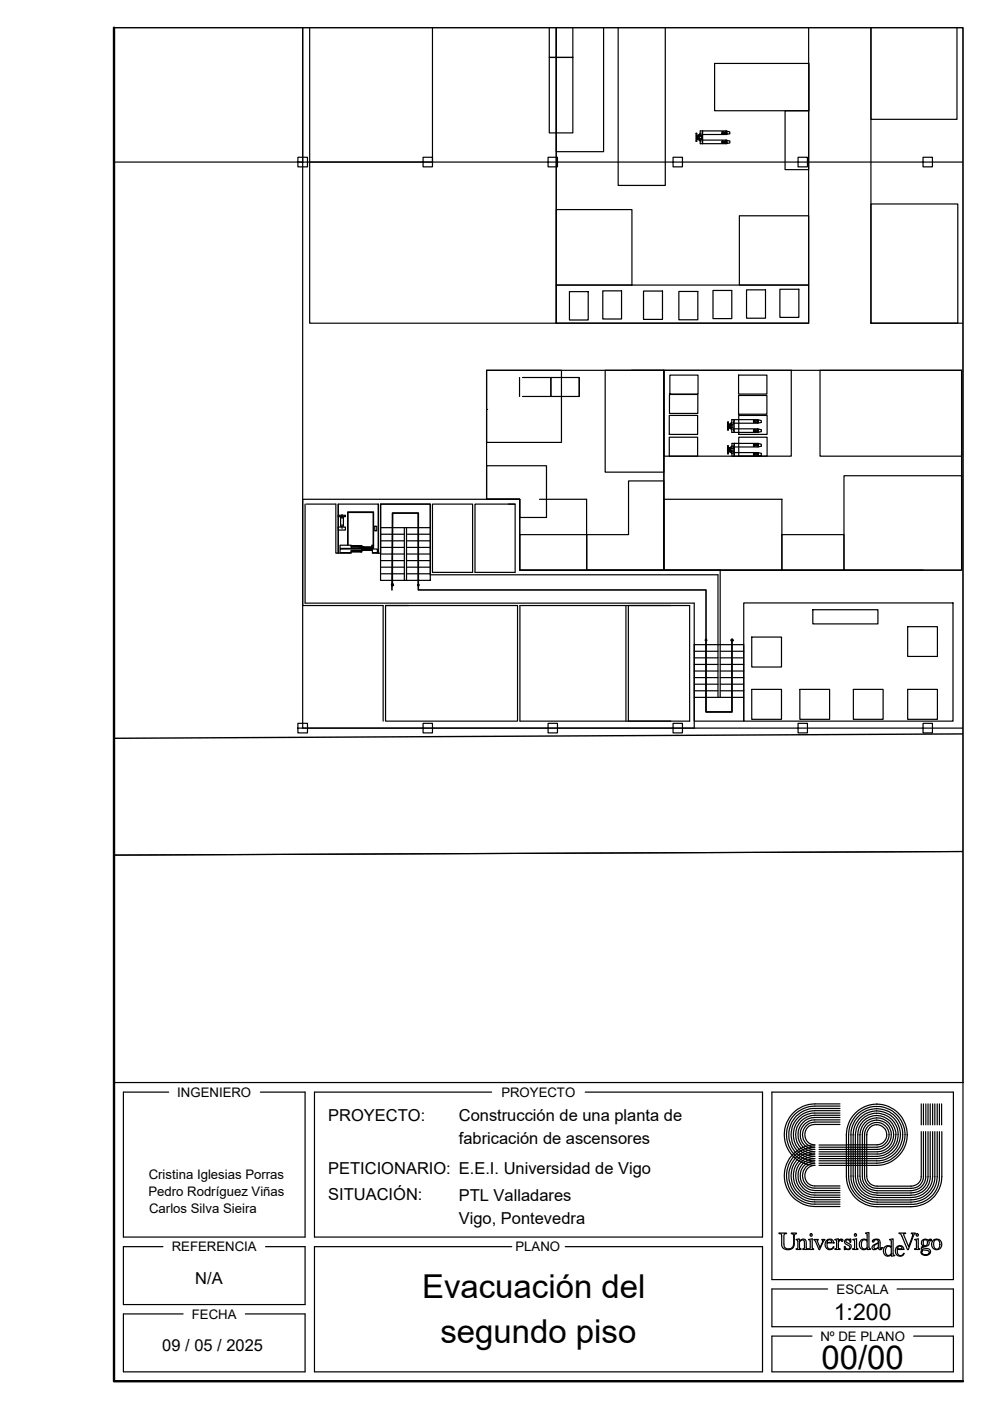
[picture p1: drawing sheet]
<svg xmlns="http://www.w3.org/2000/svg" width="210mm" height="297mm" viewBox="0 0 210 297" stroke-linecap="round" stroke-linejoin="round" font-family="sans-serif">
<!-- layer: CONSTRUCCION -->
<path d="M204.1 180.5l-179.9 .8" fill="none" stroke="#000" stroke-width=".25"/>
<!-- layer: PARCELA -->
<path d="M204.1 180.5l-179.9 .8" fill="none" stroke="#000" stroke-width=".25"/>
<!-- layer: limites -->
<path d="M204.1 155.6l-179.9 .9" fill="none" stroke="#000" stroke-width=".3"/>
<!-- layer: Estructura -->
<g fill="none" stroke="#000" stroke-width=".25">
<path d="M64.2 5.9v28.5h-1M63.2 33.3h2v2.1h-2zM89.7 33.3h2v2.1h-2zM116.2 33.3h2v2.1h-2zM142.7 33.3h2v2.1h-2zM169.2 33.3h2v2.1h-2zM195.7 33.3h2v2.1h-2zM204.1 34.4h-139.9v120h139.9M63.2 153.4h2v2h-2zM63.2 154.4h1M89.7 153.4h2v2h-2zM116.2 153.4h2v2h-2z"/>
<path d="M142.7 153.4h2v2h-2zM169.2 153.4h2v2h-2zM195.7 153.4h2v2h-2z"/>
</g>
<!-- layer: Zonas_Fabrica -->
<path d="M64.2 5.9v28.5h-40M65.7 5.9v62.6h52.2v-62.6v62.6h53.5v-62.6M91.7 5.9v28.5h-26M184.7 5.9v62.6h19.4M103.2 78.5h37.6v42.4h-30.6v-15h-7zM133.8 78.5h70.1v42.4h-63.1v-42.4M157.7 127.8h44.4v25.1h-44.4z" fill="none" stroke="#000" stroke-width=".25"/>
<!-- layer: AR_Maquinas -->
<g fill="none" stroke="#000" stroke-width=".25">
<path d="M117.9 5.9v26.3h10.1v-26.3M131.1 5.9v33.4h10v-33.4M151.5 13.4h20v10.1h-20zM184.7 5.9v19.4h18.2v-19.4M166.5 23.5h4.9v12.5h-4.9zM117.9 44.4h16.1v16h-16.1zM156.8 45.7h14.6v14.7h-14.6zM184.7 43.3h18.4v25.2h-18.4zM103.2 78.5h15.8v15.3h-15.8zM117.9 60.4h53.5v8.1h-53.5zM128.3 78.5h12.5v21.6h-12.5zM140.8 78.5h27v18.2h-27z"/>
<path d="M173.9 78.5h30v18.2h-30zM103.2 86.8h.1M103.2 98.7h12.7v11h-5.7v-3.8h-7zM110.2 113.4h14.2v7.5h-14.2zM133.3 102h7.5v18.9h-16.4v-7.5h8.9zM140.8 105.9h25v15h-25zM165.8 113.4h13.1v7.5h-13.1zM178.9 100.9h25v20h-25z"/>
</g>
<g fill="none" stroke="#000" stroke-width=".25">
<path d="M64.7 106.9v21h82.5v26.5h-83M64.9 106.9h6.3v10.4h.5v-10.4M80.2 106.9v10.4h.5v-10.4M80.7 117.3v-10.4h10.5v15h61v14.8M91.7 106.9h8.5v14.5h-8.5zM103.2 105.9h7h-46v22.5h17v24.5M107.8 106.9h1.4v14.5h-8.5v-14.5h8.5M110.2 105.9v15h42.5v15.8M114.4 105.9h10v15h71.3M81.7 128.4h28v24.5h-28zM81.7 128.4h5M110.2 128.4h36v24.5h-36z"/>
<path d="M132.7 128.4v24.5M133.2 128.4v24.5"/>
</g>
<!-- layer: Escaleras -->
<g fill="#000" stroke="#000" stroke-width=".21">
<path d="M74.5 115.7l2.2 .3v-.3zM74.5 115.7l2.2 .3h-2.2z"/>
<path d="M74.5 116.7l2.2 .3v-.3zM74.5 116.7l2.2 .3h-2.2z"/>
<path d="M76.7 116l2.3 .3v-.3zM76.7 116l2.3 .3h-2.3z"/>
<path d="M76.7 116.4l2.3 .3v-.3zM76.7 116.4l2.3 .3h-2.3z"/>
<path d="M83 124.1l.1 .1 .1-.2zM83.2 124l.1 .2h-.2zM83.2 124l.1 .2 .1-.1z"/>
<path d="M83.1 123.8l.1 .2 .1-.2zM83 123.9l.1-.1 .1 .2zM83 123.9v.2l.2-.1z"/>
<path d="M83.2 124l.2 .1v-.2zM83.3 123.8l.1 .1-.2 .1z"/>
<path d="M155 135.7v.1l.2-.1zM155 135.8l.2-.1-.1 .2z"/>
<path d="M155.2 135.7l-.1 .2h.2zM155.2 135.7l.2 .1-.1 .1zM155.2 135.7l.2 .1v-.1z"/>
<path d="M155.3 135.5l-.1 .2h.2zM155.2 135.5h.1l-.1 .2zM155.2 135.5l-.2 .2h.2z"/>
</g>
<g fill="none" stroke="#000" stroke-width=".25">
<path d="M71.7 109.2h1.5v.3h-1.5zM71.7 111.7h1.5v.7h-1.5zM72.2 109.6h.6v2h-.6zM72.5 109.1v.8M72.5 111.2v.8M73.7 115.6v-7.1h5.5v7.1M73.8 115.6v-6.9h5.3v6.9M74.5 117.3h-2.8v-10.4h8.5v10.4h-1.2M74.5 115.7h2.2v.3h-2.2zM74.5 116.7h2.2v.3h-2.2zM74.5 115.7l-2.4-.1v.7h4.6M76.7 116.4h2.3v.3h-2.3z"/>
<path d="M76.7 116h2.3v.3h-2.3zM76.7 116.4h-4.6v.8h2.4v-.2M78.8 115.6h.4v.7h-.2zM79 116.4h1v.8h-1zM79.5 111.6h.4v1h-.4zM80.7 106.9h10.5v16.1h-10.5zM80.7 111.9h10.5M80.7 118.9h5M80.7 117.5h5M80.7 116.1h5M80.7 114.7h5M80.7 113.3h5"/>
<path d="M85.7 111.9v11.1M86.2 111.9v11.1M86.2 118.9h5M86.2 117.5h5M86.2 116.1h5M86.2 114.7h5M86.2 113.3h5M80.7 121.7h5M80.7 120.3h5M83.2 124v-15.2h5.5v15.2M86.2 121.7h5M86.2 120.3h5"/>
<path d="M88.5 124h.4l-.2 .3zM147.2 136.7h10.5v16.2h-10.5zM147.2 138.1h5M147.2 139.5h5M149.7 135.7v15.2h5.5v-15.2M149.7 135.4l.2 .3h-.4zM152.2 136.7v11.2M152.7 136.7v11.2M152.7 138.1h5M152.7 139.5h5M147.2 147.9h10.5M147.2 140.9h5"/>
<path d="M147.2 142.3h5M147.2 143.7h5M147.2 145.1h5M147.2 146.5h5M152.7 140.9h5M152.7 142.3h5M152.7 143.7h5M152.7 145.1h5M152.7 146.5h5"/>
</g>
<!-- layer: Muebles_Fabrica -->
<g fill="none" stroke="#000" stroke-width=".25">
<path d="M116.5 5.9v6.3h5v-6.3M116.5 12.2h5v16h-5zM120.7 61.8h4v6h-4zM127.8 61.7h4v5.9h-4zM136.4 61.7h4.1v6h-4.1zM142 79.5h6v4.1h-6zM143.9 61.8h4.1v6h-4.1zM151.2 61.6h4v5.9h-4zM156.6 79.5h6v4.1h-6zM158.3 61.5h4v6h-4zM165.4 61.3h4v6h-4zM110.2 80v4.1"/>
<path d="M110.8 80h6v4.1h-6M116.8 80h6v4.1h-6zM122.8 80v4.1M141.9 88.1h6v4h-6zM141.9 92.7h6v4h-6zM141.9 83.6h6.1v4.1h-6.1zM156.6 83.8h6v4h-6zM156.6 88.1h6v4h-6zM156.6 92.7h6v4h-6zM159.4 135.1h6.3v6.3h-6.3zM172.3 129.3h13.8v3h-13.8zM192.4 132.9h6.4v6.3h-6.4z"/>
<path d="M159.4 146.2h6.3v6.3h-6.3zM169.6 146.2h6.3v6.3h-6.3zM180.9 146.2h6.3v6.3h-6.3zM192.4 146.2h6.4v6.3h-6.4z"/>
</g>
<!-- layer: Edges -->
<g fill="none" stroke="#000" stroke-width=".25">
<path d="M147.7 29h.2M147.7 29.3h.2M147.7 29.2h.1M147.7 29.1l.1 .1M147.7 28.7v.3M147.7 29.3v.3M147.7 29v.1M147.7 29h.4M147.7 28.7v-.4h-.1v1.7h.1v-.4M147.7 29.1v.2M147.7 29.3h.1M147.7 28.7h.5"/>
<path d="M147.7 28.9h.1M147.7 29.6h.5M147.8 29.3h.5M147.8 29.2h-.1M147.9 29h.1M147.9 29.2v.1M147.9 29h.2M148 29v.2h-.2M148.1 29h.1M148.1 29.3h.1M148.1 29v.2M148.1 29.2l-.2 .1"/>
<path d="M148.1 29.3h.2M148.2 29.4v.2M148.2 28.6v.3M148.2 29.6l.3 .3M148.2 28.6h.1M148.2 29.6h.1M148.3 28.9h-.3l-.2 .1M148.3 29.3h.1M148.3 28.9l-.2 .1M148.3 29.3v.3M148.3 28.6v.3M148.3 29.3l.2 .1"/>
<path d="M148.3 28.7l.1 .2M148.3 29.6l.2 .2M148.4 28.9h-.1M148.4 29.4l-.1 .2M148.5 29.4v1.1h5.5M148.5 28.9h.2M148.5 28.4l-.2 .2M148.5 28.3l-.3 .3M148.5 28.9h-.1M148.7 28.9l.3-1.1v2.7l-.3-1.1h-.2M148.7 28.9v.5M149 29.7h5"/>
<path d="M149 28.5h5M153.1 28.3h.2M153.1 30.3h.2M153.1 30h1M153.1 28.3h.7M153.2 28h.1M153.2 28.3h.1M153.2 29.9v.1M153.2 30.3h.1M153.3 30l-.2-.1v.4M153.3 28h-.2v.3M153.3 28h.5"/>
<path d="M153.3 30.3h.5M153.3 28h.1M153.6 28v.3M153.6 30v.3M153.8 28.3h.2zM153.8 30.3h.2M153.8 28h.1M154 29.7l.7 .2v.4l-.7 .2 .1-.6-.3 .1M154 27.8l.7 .2v.3l-.7 .2 .1-.5h-.3M154 30.3h.1M154 28.3h.1M154 29.9h.1"/>
<path d="M154 28h.1M154 27.8v.2M154 29.7v.3M154 27.8h-5.5v1.1M154.4 95.2h.2M154.4 95.5h.2M154.4 95.4h.1M154.4 95.3l.1 .1M154.4 94.9v.3M154.4 95.5v.3M154.4 95.3h.1M154.4 90.2h.2"/>
<path d="M154.4 90.5h.2M154.4 90.3l.1 .2M154.4 89.9v.3M154.4 90.5v.3M154.4 90.2v.1M154.4 94.9h.7v.3M154.4 95.3h.4M154.4 89.9v-.4h-.1v1.7h.1v-.4M154.4 90.3v.2M154.4 94.9v-.4h-.1v1.7h.1v-.4M154.4 95.2v.3M154.4 95.6h.2"/>
<path d="M154.4 95.8h.5M154.4 90.5h.1M154.4 89.9h.5M154.4 90.2h.1M154.4 90.8h.5M154.5 90.5h.4M154.5 90.4v.1M154.5 95.5l.1 .1M154.5 95.4h.3M154.5 90.5h.3M154.6 95.2h.1M154.6 95.6h.1"/>
<path d="M154.6 95.2h.3M154.6 95.2h-.1M154.6 90.2h.1M154.6 90.5h.1M154.6 90.5h.2M154.6 95.2v.1M154.6 95.4v.1M154.6 95.5h.2M154.6 95.2h.2M154.7 90.2v.3M154.7 95.2v.3M154.8 95.2h.1"/>
<path d="M154.8 95.5h.1M154.8 95.2v.2M154.8 90.2h.1M154.8 90.5h.1M154.8 90.2v.3M154.8 95.4v.1M154.8 90.2h-.4M154.9 90.6v.2M154.9 89.8v.3M154.9 90.8l.3 .3M154.9 89.8h.1M154.9 90.8h.1"/>
<path d="M154.9 95.6v.3M154.9 95.9l.3 .3M154.9 95.9h.1M154.9 95.2h.2M154.9 90.2l-.2-.1-.2 .1M154.9 95.5l-.3 .1M154.9 95.5l.1 .1M154.9 95.2h-.1M154.9 90.5h.1M154.9 90.2h-.1M155 95.6v.3M155 95.6h.2"/>
<path d="M155 90.5v.3M155 89.8v.4M155 90.5l.2 .1M155 89.9l.1 .2M155 95.9l.2 .2M155 90.8l.2 .2M155.1 90.1l-.2 .1M155.1 90.6l-.1 .2M155.1 95.6l-.1 .2M155.2 90.6v1.1h5.5M155.2 90.1h.2M155.2 89.6l-.2 .2"/>
<path d="M155.2 89.5l-.3 .3M155.2 90.1h-.1M155.2 95.6v1.1h5.5M155.2 94.6l-.2 .3v.3M155.2 94.6l-.3 .3v.2M155.2 95.1h.2M155.2 95.1l-.1 .1M155.4 90.1l.3-1.1v2.7l-.3-1.1h-.2M155.4 90.1v.5M155.4 95.1l.3-1.1v2.7l-.3-1.1h-.2M155.4 95.1v.5M155.7 90.9h5"/>
<path d="M155.7 89.7h5M155.7 96h5M155.7 94.8h5M159.8 89.5h.2M159.8 94.5h.2M159.8 96.5h.2M159.8 94.5h.7M159.8 91.5h.1M159.8 94.2h.2M159.8 96.2h1M159.8 91.5h.2M159.8 91.2h1"/>
<path d="M159.8 89.5h.7M159.9 89.2h.1M159.9 89.5v.1M159.9 91.1v.1M159.9 91.5h.1M159.9 94.2h.1M159.9 94.5v.1M159.9 96.1v.1M159.9 96.5h.1M160 96.2l-.2-.1v.4M160 94.2h-.2v.3M160 94.2h.5"/>
<path d="M160 96.5h.5M160 91.2l-.2-.1v.4M160 89.2h-.2v.3M160 89.2h.5M160 91.5h.5M160 89.2h.1M160 91.5h.1M160.3 89.2v.3M160.3 91.2v.3M160.3 94.2v.3M160.3 96.2v.3M160.5 96.5h.2"/>
<path d="M160.5 89.5l.2 .1zM160.5 91.5h.2M160.5 91.2l.3-.1v.4M160.5 89.2h.1M160.5 91.5h.1M160.5 94.2h.3M160.7 94.6l-.2-.1 .2 .1M160.7 90.9l.7 .2v.4l-.7 .2 .1-.2M160.7 89l.7 .2v.4l-.7 .1 .1-.5h-.3M160.7 91.5h.1M160.7 89.6h.1M160.7 91.1h.1"/>
<path d="M160.7 89.2h.1M160.7 89v.2M160.7 90.9v.3M160.7 94.2h.1M160.7 96.1v.1M160.7 94.5h.1M160.7 96.5h.1M160.7 89h-5.5v1.1M160.7 89.5h.1M160.7 96l.7 .1v.4l-.7 .2 .1-.6-.3 .1M160.7 94l.7 .2v.4l-.7 .2 .1-.6h-.3M160.7 94v.2"/>
<path d="M160.7 96v.1M160.7 94h-5.5v1.1M160.8 91.5h-.3"/>
</g>
<!-- layer: Evacuacion 2o piso -->
<path d="M83.1 125.1l.1-16.3h5.5v16.3h61v25.8h5.5v-15.3" fill="none" stroke="#000" stroke-width=".34"/>
<!-- layer: Cajetin.Lineas -->
<path d="M24.2 229.5h180M35.8 231.5h-9.6v30.8h38.5v-30.8h-9.5M104.2 231.5h-37.5v30.8h95v-30.8h-37.6M163.7 231.5h38.4M34.5 264.3h-8.3v12.3h38.5v-12.3h-8.4M38.8 278.6h-12.6v12.3h38.5v-12.3h-12.7M108.5 264.3h-41.8v26.6h95v-26.6h-41.9M163.7 271.3h38.4M175.5 273.3h-11.8v8h38.4v-8h-11.9M172.2 283.3h-8.5v7.6h38.4v-7.6h-8.4" fill="none" stroke="#000" stroke-width=".25"/>
<!-- layer: Borde Formato -->
<path d="M24.2 5.9v286.9h180" fill="none" stroke="#000" stroke-width=".51"/>
<!-- layer: 0 -->
<g fill="none" stroke="#000" stroke-width=".25">
<path d="M172.8 234h5.3M172.8 234a6.5 6.5 0 0 0-6.5 6.6 6.5 6.5 0 0 0 6.5 6.5M178.1 234.5h-5.3a6.1 6.1 0 0 0-6 6.1 6.1 6.1 0 0 0 6 6 2.65 2.65 0 0 0-2.7 2.7 2.65 2.65 0 0 0 2.7 2.6h5.3M178.1 235h-5.3a5.5 5.5 0 0 0-5.5 5.6 5.5 5.5 0 0 0 5.5 5.5 3.2 3.2 0 0 0-3.1 3.2 3.2 3.2 0 0 0 3.1 3.1h5.3M178.1 235.5h-5.3a5.1 5.1 0 0 0-5.1 5.1 5.1 5.1 0 0 0 5.1 5 3.6 3.6 0 0 0-3.6 3.7 3.6 3.6 0 0 0 3.6 3.6h5.3M178.1 236h-5.3a4.6 4.6 0 0 0-4.6 4.6 4.6 4.6 0 0 0 4.6 4.6 4.1 4.1 0 0 0-4.1 4.1 4.1 4.1 0 0 0 4.1 4.1h5.3M178.1 236.5h-5.3a4.1 4.1 0 0 0-4.1 4.1 4.1 4.1 0 0 0 4.1 4.1 4.6 4.6 0 0 0-4.6 4.6 4.6 4.6 0 0 0 4.6 4.6h5.3M178.1 236.9h-5.3a3.6 3.6 0 0 0-3.6 3.7 3.6 3.6 0 0 0 3.6 3.6 5.1 5.1 0 0 0-5.1 5.1 5.1 5.1 0 0 0 5.1 5.1h5.3M178.1 237.4h-5.3a3.1 3.1 0 0 0-3.1 3.2 3.1 3.1 0 0 0 3.1 3.1 5.6 5.6 0 0 0-5.5 5.6 5.6 5.6 0 0 0 5.5 5.5h5.3M178.1 237.9h-5.3a2.67 2.67 0 0 0-2.7 2.7 2.67 2.67 0 0 0 2.7 2.6 6 6 0 0 0-6 6.1 6 6 0 0 0 6 6h5.3M178.1 238.4h-5.3a2.18 2.18 0 0 0-2.2 2.2 2.18 2.18 0 0 0 2.2 2.2M185.8 236.5a4.1 4.1 0 0 1 4.1 4 4.1 4.1 0 0 1-3.9 4.2h-12.3"/>
<path d="M185.8 236a4.6 4.6 0 0 1 4.6 4.6 4.6 4.6 0 0 1-4.5 4.6M185.8 235.5a5.1 5.1 0 0 1 5.1 5.1 5.1 5.1 0 0 1-5 5M185.8 235.1a5.5 5.5 0 0 1 5.6 5.5 5.5 5.5 0 0 1-5.5 5.5M185.8 234.6a6 6 0 0 1 6.1 6 6 6 0 0 1-6 6M185.8 238.4a2.14 2.14 0 0 1 2.2 2.1 2.14 2.14 0 0 1-2.1 2.2h-6.4M185.8 234.1a6.5 6.5 0 0 1 6.6 6.6M185.8 238a2.63 2.63 0 0 1 2.7 2.6 2.63 2.63 0 0 1-2.6 2.6h-12.2M185.8 237.5a3.1 3.1 0 0 1 3.2 3.1 3.1 3.1 0 0 1-3.1 3.1M185.8 237a3.6 3.6 0 0 1 3.7 3.5 3.6 3.6 0 0 1-3.5 3.7h-12.3M185.9 238.4a2.17 2.17 0 0 0-2.1 2.3M185.9 238a2.6 2.6 0 0 0-2.6 2.7M185.9 237.5a3 3 0 0 0-3.1 3.2"/>
<path d="M185.9 237a3.5 3.5 0 0 0-3.6 3.7M185.9 236.5a4 4 0 0 0-4 4.2M185.9 236a4.6 4.6 0 0 0-4.5 4.7M185.9 235.5a5.1 5.1 0 0 0-5 5.2M185.9 235.1a5.5 5.5 0 0 0-5.5 5.6M185.9 234.6a5.9 5.9 0 0 0-6 6.1M186 234.1a6.5 6.5 0 0 0-6.5 6.6M195.3 234v4.5M195.3 239.9v9.6M195.8 234v4.5M195.8 239.9v9.6M196.3 239.9v9.6"/>
<path d="M196.3 234v4.5M196.8 234v4.5M196.8 239.9v9.6M197.2 234v4.5M197.2 239.9v9.6M197.7 234v4.5M197.7 239.9v9.6M198.2 234v4.5M198.2 239.9v9.6M198.7 234v4.5M198.7 239.9v9.6M199.2 234v4.5"/>
<path d="M199.2 239.9v9.7M199.6 234v4.5M199.7 239.9v9.6M172.8 247.1a2.18 2.18 0 0 0-2.2 2.2 2.18 2.18 0 0 0 2.2 2.1h5.3M172.8 255.8h5.3M172.8 242.8a6.5 6.5 0 0 0-6.5 6.5 6.5 6.5 0 0 0 6.5 6.5M173.7 247.1h12.2M173.7 243.7h12.2M173.7 245.2h12.2M173.7 245.6h12.2M173.7 246.1h12.2M173.7 246.6h12.2"/>
<path d="M173.7 242.8h5.8M179.5 240.5v8.9a6.5 6.5 0 0 0 6.5 6.4h7.2M179.9 249.3a6 6 0 0 0 6.1 6h7.2M179.9 240.5v8.9M180.4 249.3a5.5 5.5 0 0 0 5.6 5.6h7.2M180.4 240.5v8.9M180.9 249.3a5 5 0 0 0 5.1 5.1M180.9 240.5v8.9M181.4 249.3a4.6 4.6 0 0 0 4.6 4.6h7.2M181.4 240.5v8.9M181.9 249.3a4 4 0 0 0 4.1 4.1M181.9 240.5v8.9"/>
<path d="M182.3 240.5v8.9a3.5 3.5 0 0 0 3.7 3.5h7.2M182.8 240.5v8.9a3 3 0 0 0 3.2 3.1h7.2M183.3 240.5v8.9a2.54 2.54 0 0 0 2.7 2.6h7.2M183.8 240.5v8.9a2.1 2.1 0 0 0 2.2 2.1h7.2M186 253.4h7.2M186 254.4h7.2M192.4 240.5a6.6 6.6 0 0 1-6.5 6.6M195.3 249.5a2.1 2.1 0 0 1-2.2 2M195.8 249.5a2.47 2.47 0 0 1-2.7 2.5M196.3 249.5a3 3 0 0 1-3.2 3M196.8 249.5a3.5 3.5 0 0 1-3.7 3.4M197.2 249.5a3.9 3.9 0 0 1-4.1 3.9"/>
<path d="M197.7 249.5a4.5 4.5 0 0 1-4.6 4.4M198.2 249.5a4.9 4.9 0 0 1-5.1 4.9M198.7 249.5a5.5 5.5 0 0 1-5.6 5.4M199.2 249.5a5.8 5.8 0 0 1-6.1 5.8M199.7 249.5a6.4 6.4 0 0 1-6.6 6.3M165.2 261.4h1.6v.2h-.5l-.1 .2v2a1.04 1.04 0 0 0 1.1 1 1.04 1.04 0 0 0 1-1.1v-1.7a.44 .44 0 0 0-.5-.4v-.2h1.1l-.4 .3-.1 .3v1.7a1.38 1.38 0 0 1-1.2 1.3 1.38 1.38 0 0 1-1.5-.9v-2.3v-.2h-.5zM168.8 262.8l.7-.1v.4a.76 .76 0 0 1 .8-.4 .76 .76 0 0 1 .6 .7v1.2l.4 .3h-1.1l.4-.3v-1.2a.39 .39 0 0 0-.4-.5l-.7 .4v1.4l.3 .2h-1l.4-.3-.1-1.6zM171.4 262.8l.8-.1v1.9l.3 .3h-1.1l.4-.3v-1.6zM171.8 261.6h.4v.4h-.4zM172.6 262.8h.9l-.3 .2 .7 1.5 .6-1.3-.3-.4h.7l-1.1 2.2h-.1zM175.2 263l.5-.3a.74 .74 0 0 1 1 .8h-1.4a.99 .99 0 0 0 .7 1.3l.4-.1 .4-.3a1.01 1.01 0 0 1-1.4 .4 1.01 1.01 0 0 1-.4-1.4zM175.5 263a.48 .48 0 0 1 .6-.1 .48 .48 0 0 1 .2 .5h-.9z"/>
<path d="M176.7 263.5h.1M177 262.8l.7-.1 .1 .5a.47 .47 0 0 1 .4-.5 .47 .47 0 0 1 .5 .4l-.3 .1-.2-.3-.4 .4v1.3l.3 .3h-1.1l.4-.3v-1.6zM179.2 262.9a.67 .67 0 0 1 1 0l.2-.2v.7h-.1a.49 .49 0 0 0-.4-.6 .49 .49 0 0 0-.6 .3l.4 .5a.71 .71 0 0 1 .7 .9 .71 .71 0 0 1-1.2 .2l-.2 .3v-.7h.2a.51 .51 0 0 0 .4 .5 .51 .51 0 0 0 .6-.5l-1-.7-.1-.3zM180.8 262.8l.8-.1v1.9l.3 .3h-1.1l.4-.2v-1.7zM181.2 261.6h.4v.4h-.4zM182.8 263.1a.62 .62 0 0 1 1.1 .1v1.2l-.3 .3a.67 .67 0 0 1-.8-.1 .67 .67 0 0 1-.2-.7zM183.6 261.4l.6-.1v3.1l.4 .5-.7 .1v-.4a1 1 0 0 1-1.4 .2 1 1 0 0 1-.2-1.4 .92 .92 0 0 1 1.6-.4v-1.3zM185 263a.98 .98 0 0 1 1.6 .2v1.5l.4-.2a.38 .38 0 0 1-.4 .4 .38 .38 0 0 1-.4-.3l-.4 .3a.52 .52 0 0 1-.7 0 .52 .52 0 0 1-.1-.7l1.2-.7a.52 .52 0 0 0-.4-.7 .52 .52 0 0 0-.6 .5h-.2zM185.5 264l.7-.4v.8a.5 .5 0 0 1-.4 .4 .5 .5 0 0 1-.5-.4zM187 264.5h.1M187.9 264.5a.56 .56 0 0 1 .8-.2l.3 .3v1.2a.7 .7 0 0 1-.9 .3 1.33 1.33 0 0 1-.2-1.6zM188.6 262.8l.8-.1v3.3l.3 .2-.7 .1v-.3a1.05 1.05 0 0 1-1.5 0 1.05 1.05 0 0 1 0-1.4 .94 .94 0 0 1 1.5-.2v-1.3z"/>
<path d="M190.1 264.4a.87 .87 0 0 1 1-.3 .87 .87 0 0 1 .5 .8h-1.4a1.03 1.03 0 0 0 .7 1.3l.4-.1 .4-.3a1.01 1.01 0 0 1-1.4 .4 1.01 1.01 0 0 1-.4-1.4zM190.5 264.4a.44 .44 0 0 1 .5-.2 .44 .44 0 0 1 .2 .6h-1zM190.6 261.4h1.4l-.4 .2v.2l1.1 2.6 .8-2.4v-.4l-.3-.2h.9l-.4 .5-1.1 3.1h-.2l-1.2-2.9zM194 262.8l.7-.1v1.9l.3 .3h-1.1l.4-.2v-1.7zM194.2 261.7l.3-.1h.1v.4h-.3zM195.6 262.9a.98 .98 0 0 1 1.2 .1l.5-.3 .2 .1-.1 .3-.3-.2-.2 .1a.84 .84 0 0 1-.1 1 .84 .84 0 0 1-.9 .3l-.3 .1v.2l.4 .1a1.08 1.08 0 0 1 1.3 .7 1.12 1.12 0 0 1-1 .7 1.12 1.12 0 0 1-1.1-.6l.1-.3h.3a.4 .4 0 0 0 .1 .7 .77 .77 0 0 0 .8 .2 .77 .77 0 0 0 .5-.8l-.4-.2-1.2-.2v-.4l.4-.3-.2-.1a.73 .73 0 0 1 0-1.2zM195.8 263a.46 .46 0 0 1 .5-.2 .46 .46 0 0 1 .3 .4v.3a.47 .47 0 0 1-.4 .6 .47 .47 0 0 1-.5-.6zM198.1 263a.63 .63 0 0 1 .7-.1 .63 .63 0 0 1 .4 .5 1.13 1.13 0 0 1-.6 1.5 1.21 1.21 0 0 1-.5-1.9z"/>
<circle cx="198.6" cy="263.8" r="1.11"/>
</g>
<!-- layer: Ventana grafica 1 -->
<path d="M24.2 5.9h180v286.9M163.7 231.5v39.8M202.1 231.5v39.8" fill="none" stroke="#000" stroke-width=".25"/>
<path d="M24.2 5.9h180v223.6h-180z" fill="none" stroke="#000" stroke-width=".21"/>
<g font-size="7">
<text x="89.5" y="275.1">Evacuación del</text>
<text x="93.4" y="284.7">segundo piso</text>
<text x="174.2" y="290.4">00/00</text>
</g>
<text font-size="4.9" x="176.8" y="279.8">1:200</text>
<g font-size="3.5">
<text x="69.6" y="237.8">PROYECTO:</text>
<text x="97.3" y="237.7">Construcción de una planta de</text>
<text x="97.3" y="242.6">fabricación de ascensores</text>
<text x="69.6" y="248.8">PETICIONARIO: E.E.I. Universidad de Vigo</text>
<text x="69.6" y="254.5">SITUACIÓN:</text>
<text x="97.3" y="254.5">PTL Valladares</text>
<text x="97.3" y="259.4">Vigo, Pontevedra</text>
<text x="41.4" y="272.1">N/A</text>
<text x="34.4" y="286.5">09 / 05 / 2025</text>
</g>
<g font-size="2.8">
<text x="37.6" y="232.5">INGENIERO</text>
<text x="106.3" y="232.5">PROYECTO</text>
<text x="31.5" y="249.9">Cristina Iglesias Porras</text>
<text x="31.5" y="253.6">Pedro Rodríguez Viñas</text>
<text x="31.6" y="257.1">Carlos Silva Sieira</text>
<text x="36.4" y="265.3">REFERENCIA</text>
<text x="109.3" y="265.2">PLANO</text>
<text x="177.4" y="274.3">ESCALA</text>
<text x="40.7" y="279.6">FECHA</text>
<text x="173.9" y="284.3">Nº DE PLANO</text>
</g>
</svg>
